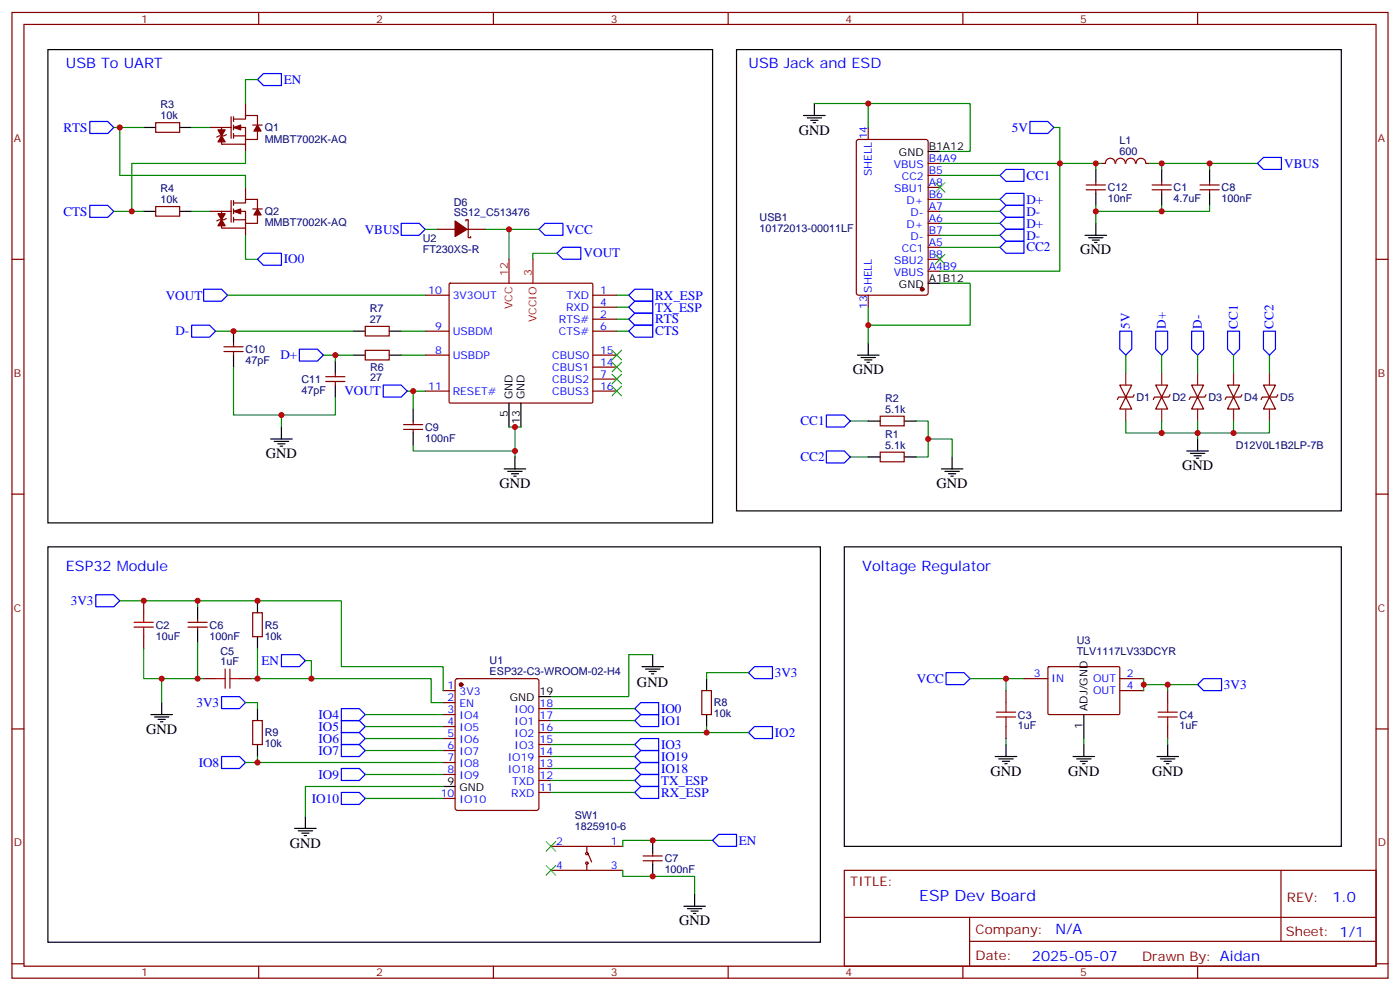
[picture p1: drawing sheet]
<svg xmlns="http://www.w3.org/2000/svg" width="412mm" height="292mm" viewBox="0 0 412 292" stroke-linecap="round" stroke-linejoin="round" font-family="sans-serif">
<g fill="none" stroke="#870000" stroke-width=".35">
<path d="M3.5 3.7h405.4v284.3h-405.4zM7.1 7.2h398.2v277.3h-398.2zM76.2 3.7v3.5M145.3 3.7v3.5M214.5 3.7v3.5M283.6 3.7v3.5M352.8 3.7v3.5M45.9 36.1h7v2.8h-7zM61.7 37.5h6.4M65.3 37.5v5h7M66.7 39.7l-.7 .3h-1.4l-.7 .4M68.1 34.4v6.3"/>
<path d="M68.8 37.5h3.5v3.6h3.5v-2.5M68.8 35.1h3.5v-1.1h3.5v2.8M68.8 34.4v1.4M68.8 36.8v1.4M68.8 39.3v1.4M72.3 30.5v3.5M74.4 36.8h2.9M255.8 37.5v3.6M68.1 59.1v6.3M68.8 59.8h3.5v-1.1h3.5v2.8M68.8 59.1v1.4M68.8 40h3.5"/>
<path d="M72.3 41.1v3.5M72.3 55.2v3.5M252.5 41.3l.4-.2h19.8l.6 .4 .1 44.7-.5 .7h-20l-.6-.4-.1-44.7zM273.4 58.7h3.5M273.4 55.2h3.5M273.4 51.6h3.5M273.4 48.1h3.5M320 54.5h5.6M320 55.9h5.6M322.8 53.4v1.1M322.8 55.9v1M328.5 48.1a1.41 1.41 0 0 0-1.4-1.5 1.41 1.41 0 0 0-1.4 1.5h-1.1"/>
<path d="M328.6 48.1a1.41 1.41 0 0 1 1.5-1.5 1.41 1.41 0 0 1 1.4 1.5M331.6 48.1a1.41 1.41 0 0 1 1.4-1.5 1.41 1.41 0 0 1 1.4 1.5M334.7 48.1a1.41 1.41 0 0 1 1.4-1.5 1.41 1.41 0 0 1 1.4 1.5M337.6 48.1h1.1M339.4 54.5h5.6M339.4 55.9h5.6M342.2 53.4v1.1M342.2 55.9v1M353.5 54.5h5.6M353.5 55.9h5.6M356.3 53.4v1.1M356.3 55.9v1"/>
<path d="M3.5 76.3h3.6M45.9 60.8h7v2.8h-7zM61.7 62.2h6.4M65.3 62.2v5h7M66.7 64.3l-.7 .4h-1.4l-.7 .4M68.8 62.2h3.5v3.6h3.5v-2.5M68.8 61.5v1.4M68.8 64v1.4M68.8 64.7h3.5M72.3 65.8v3.5M74.4 61.5h2.9M128.8 67.5h5.3"/>
<path d="M137.2 65.1v-.4h.7v5.3h.7v-.4M137.6 67.5h5.3M273.4 76.3h3.5M273.4 62.2h3.5M273.4 79.9h3.5M273.4 72.8h3.5M273.4 69.3h3.5M273.4 65.8h3.5M405.3 76.3h3.6M107.6 96.1h7.1v2.8h-7.1zM125.2 86.9h7.1M125.2 97.5h7.1"/>
<path d="M132.3 83.6l.3-.2h41.9l.1 .3v34.8l-.3 .2-41.8-.1-.2-.3zM174.6 86.9h7.1M174.6 97.5h7.1M174.6 90.5h7.1M174.6 94h7.1M255.8 86.9v3.6M66 103.5h5.6M66 102.1h5.6M68.8 101v1.1M68.8 103.5v1.1M96 110.9h5.6M96 112.3h5.6"/>
<path d="M98.8 109.9v1M98.8 112.3v1.1M107.6 103.2h7.1v2.8h-7.1zM125.2 104.6h7.1M125.2 115.1h7.1M174.6 104.6h7.1M174.6 115.1h7.1M174.6 108.1h7.1M174.6 111.6h7.1M329.8 113.4h3.6l-1.8 3.5zM331.6 116.9l1.8 3.5h-3.6zM334.1 116.2l-.4 .7h-4.2l-.4 .7"/>
<path d="M340.4 113.4h3.6l-1.8 3.5zM342.2 116.9l1.8 3.5h-3.6zM344.7 116.2l-.4 .7h-4.2l-.4 .7M351 113.4h3.5l-1.7 3.5zM352.8 116.9l1.7 3.5h-3.5zM355.2 116.2l-.3 .7h-4.2l-.4 .7M361.6 113.4h3.5l-1.7 3.5zM363.4 116.9l1.7 3.5h-3.5zM365.8 116.2l-.3 .7h-4.3l-.3 .7M372.2 113.4h3.5l-1.8 3.5zM373.9 116.9l1.8 3.5h-3.5zM376.4 116.2l-.3 .7h-4.3l-.3 .7"/>
<path d="M118.9 125h5.6M118.9 126.4h5.6M121.7 124v1M121.7 126.4v1.1M259.3 133.1h7v2.9h-7zM259.3 122.6h7v2.8h-7zM3.5 145.5h3.6M405.3 145.5h3.6M42.3 176.9v3.5M42.3 187.5v3.5M55.4 183.2h5.6M55.4 184.6h5.6"/>
<path d="M58.2 182.2v1M58.2 184.6v1.1M60 199.8h3.5M70.6 199.8h3.5M74.4 180.4h2.9v7.1h-2.9zM301.6 199.8h7.1M308.7 196.5l.3-.2h20.7l.1 .3v13.6l-.3 .2-20.6-.1-.2-.3zM329.8 199.8h7.1M3.5 214.6h3.6M74.4 212.2h2.9v7h-2.9zM130.5 203.3h3.6M130.5 206.9h3.6"/>
<path d="M130.5 210.4h3.6M130.5 213.9h3.6M130.5 217.5h3.6M134.3 200l.5-.2h23.2l.7 .4v37.7l-.4 .7h-23.5l-.7-.4v-37.7zM158.7 219.2h3.6M158.7 215.7h3.6M158.7 212.2h3.6M158.7 208.6h3.6M206.7 203.3h2.8v7.1h-2.8zM296.3 203.3v3.6M296.3 213.9v3.6M329.8 203.3h7.1"/>
<path d="M344 203.3v3.6M344 213.9v3.6M405.3 214.6h3.6M130.5 221h3.6M130.5 224.5h3.6M130.5 228h3.6M130.5 235.1h3.6M158.7 233.3h3.6M158.7 229.8h3.6M158.7 226.3h3.6M158.7 222.7h3.6M162.3 256.3h21.1"/>
<path d="M162.3 249.2h21.1M172.9 249.2v1.8M172.9 254.5v1.8M173.2 251.3l1.1 2.5M189.4 252h5.7M189.4 253.4h5.7M192.3 251v1M192.3 253.4v1.1M248.7 256.3h156.6v28.2h-156.6zM377.3 256.3v20.9M248.7 270.1h156.5M285.6 277.2h119.6"/>
<path d="M285.6 270.1v14.1M3.5 283.8h3.6M76.2 284.5v3.5M145.3 284.5v3.5M214.5 284.5v3.5M283.6 284.5v3.5M352.8 284.5v3.5M405.3 283.8h3.6"/>
<circle cx="172.9" cy="254.1" r=".35"/>
<circle cx="172.9" cy="251.3" r=".35"/>
</g>
<g fill="#870000" stroke="#870000" stroke-width=".35">
<path d="M75.8 36.8l1.1 1.8h-2.1z"/>
<path d="M68.8 37.5l2.1-.7v1.4z"/>
<path d="M64.2 38.2h2.1l-1 1.8z"/>
<path d="M65.3 40l1 1.8h-2.1z"/>
<path d="M75.8 61.5l1.1 1.8h-2.1z"/>
<path d="M68.8 62.2l2.1-.7v1.4z"/>
<path d="M64.2 62.9h2.1l-1 1.8z"/>
<path d="M65.3 64.7l1 1.8h-2.1z"/>
<path d="M134.1 65.1l3.5 2.4-3.5 2.1z"/>
<circle cx="135.8" cy="201.6" r=".53"/>
<circle cx="271.6" cy="85.2" r=".53"/>
</g>
<g fill="none" stroke="#000" stroke-width=".35">
<path d="M14.1 14.6h195.8v139.4h-195.8zM217 14.6h178.1v135.8h-178.1zM42.3 37.5h3.6M52.9 37.5h3.5M236.7 34h6.4M237.8 34.7h4.2M238.8 35.4h2.1M239.5 36.1h.7M239.9 30.5v3.5M273.4 44.6h3.5M322.8 49.9v3.5M322.8 56.9v3.6"/>
<path d="M342.2 49.9v3.5M342.2 56.9v3.6M356.3 49.9v3.5M356.3 56.9v3.6M42.3 62.2h3.6M52.9 62.2h3.5M319.6 69.3h6.4M320.7 70h4.2M321.7 70.7h2.1M322.4 71.4h.7M322.8 65.8v3.5M68.8 97.5v3.5"/>
<path d="M104.1 97.5h3.5M114.7 97.5h3.5M273.4 83.4h3.5M68.8 104.6v3.5M98.8 106.3v3.6M98.8 113.4v3.5M104.1 104.6h3.5M114.7 104.6h3.5M149.9 118.7v7M153.5 118.7v7M252.6 104.6h6.3M253.6 105.3h4.3"/>
<path d="M254.7 106h2.1M255.4 106.7h.7M255.8 101v3.6M79.7 129.3h6.4M80.8 130h4.2M81.8 130.7h2.2M82.5 131.4h.8M82.9 125.7v3.6M121.7 120.4v3.6M121.7 127.5v3.5M148.5 138.1h6.4M149.6 138.8h4.2"/>
<path d="M150.6 139.5h2.2M151.7 134.5v3.6M255.8 134.5h3.5M255.8 124h3.5M266.3 134.5h3.6M266.3 124h3.6M277.3 138.1h6.3M278.3 138.8h4.3M279.4 139.5h2.1M280.5 134.5v3.6M349.6 132.8h6.4M350.7 133.5h4.2"/>
<path d="M351.7 134.2h2.1M352.4 134.9h.7M352.8 129.3v3.5M151.3 140.2h.7M280.1 140.2h.7M14.1 161h227.6v116.4h-227.6zM58.2 178.6v3.6M75.8 176.9v3.5M248.7 161h146.4v88.2h-146.4zM58.2 185.7v3.5M75.8 187.5v3.5M189.1 196.3h6.3"/>
<path d="M190.1 197h4.3M191.2 197.7h2.1M191.9 198.4h.7M192.3 192.8v3.5M208.1 199.8v3.5M44.4 210.4h6.4M45.5 211.1h4.2M46.6 211.8h2.1M47.3 212.5h.7M47.6 206.9v3.5M75.8 208.6v3.6M75.8 219.2v3.5"/>
<path d="M158.7 205.1h3.6M208.1 210.4v3.5M296.3 219.2v3.5M319.3 210.4v7.1M319.3 219.2v3.5M344 219.2v3.5M130.5 231.6h3.6M293.2 222.7h6.3M294.2 223.4h4.2M295.3 224.2h2.1M296 224.9h.7M316.1 222.7h6.3"/>
<path d="M317.1 223.4h4.3M318.2 224.2h2.1M318.9 224.9h.7M340.8 222.7h6.3M341.8 223.4h4.3M342.9 224.2h2.1M343.6 224.9h.7M86.8 243.9h6.3M87.8 244.6h4.3M88.9 245.3h2.1M89.6 246h.7M90 240.4v3.5"/>
<path d="M192.3 247.4v3.6M192.3 254.5v3.5M201.4 266.8h6.4M202.5 267.5h4.2M203.6 268.3h2.1M204.3 269h.7M204.6 263.3v3.5"/>
</g>
<path d="M149.9 76.3v7.1M157 76.3v7.1" fill="none" stroke="#f00" stroke-width=".35"/>
<g fill="none" stroke="#008700" stroke-width=".35">
<path d="M33.5 37.5h8.8M35.3 37.5v14.1h37v3.6M56.4 37.5h5.3M75.8 23.4h-3.5v7.1M239.9 30.5h15.9v7M255.8 30.5h30v14.1h-8.9M310.4 37.5h1.8v42.4h-35.3M72.3 44.6v3.5h-33.5v14.1M276.9 58.7h17.7M276.9 48.1h47.7M276.9 51.6h17.7M322.8 48.1v1.8"/>
<path d="M338.7 48.1h17.6v1.8M342.2 48.1v1.8M356.3 48.1h14.1M33.5 62.2h8.8M56.4 62.2h5.3M72.3 69.3v7h3.5M125.2 67.5h3.6M142.9 67.5h7v8.8M149.9 67.5h8.8M164 74.6h-7v1.7M276.9 69.3h17.7M276.9 65.8h17.7"/>
<path d="M276.9 62.2h17.7M276.9 72.8h17.7M322.8 60.5v5.3M342.2 60.5v1.7M356.3 60.5v1.7h-33.5M63.5 97.5h40.6M67 86.9h58.2M118.2 97.5h7M181.7 94h3.5M181.7 97.5h3.5M181.7 86.9h3.5M181.7 90.5h3.5"/>
<path d="M255.8 90.5v10.5M276.9 83.4h8.9v12.3h-30M68.8 108.1v14.1h30v-5.3M95.2 104.6h8.9M98.8 104.6v1.7M118.2 104.6h7M119.9 115.1h5.3M121.7 115.1v5.3M331.6 104.6v5.3M342.2 104.6v5.3M352.8 104.6v5.3M363.4 104.6v5.3"/>
<path d="M373.9 104.6v5.3M82.9 122.2v3.5M121.7 131v1.8h30M149.9 125.7h3.6M151.7 125.7v8.8M250.5 134.5h5.3M250.5 124h5.3M269.9 124h3.5v10.5h-3.5M273.4 129.3h7.1v5.2M331.6 124v3.5h21.2v1.8M342.2 124v3.5M352.8 124v3.5h10.6v-3.5"/>
<path d="M373.9 124v3.5h-10.5M35.3 176.9h65.2v19.4h30v7M58.2 176.9v1.7M47.6 199.8v7.1M58.2 189.2v10.6h-15.9v-8.8M58.2 199.8h1.8M75.8 191v8.8h-1.7M75.8 199.8h51.2v7.1h3.5M90 194.5h1.7v5.3M192.3 192.8h-7.1v12.3h-22.9M220.5 198h-12.4v1.8M285.8 199.8h10.5"/>
<path d="M301.6 199.8h-5.3v3.5M336.9 199.8v3.5M72.3 206.9h3.5v1.7M107.6 213.9h22.9M107.6 210.4h22.9M107.6 217.5h22.9M162.3 208.6h24.7M162.3 212.2h24.7M162.3 219.2h24.7M208.1 213.9v1.8h-45.8M208.1 215.7h12.4M296.3 217.5v1.7"/>
<path d="M319.3 217.5v1.7M336.9 201.6h7.1v1.7M344 217.5v1.7M344 201.6h8.8M72.3 224.5h3.5M75.8 222.7v1.8h54.7M107.6 221h22.9M107.6 228h22.9M107.6 235.1h22.9M130.5 231.6h-40.5v8.8M162.3 222.7h24.7M162.3 226.3h24.7"/>
<path d="M162.3 229.8h24.7M162.3 233.3h24.7M183.4 256.3v1.7h21.2v5.3M209.9 247.4h-26.5v1.8"/>
</g>
<g fill="none" stroke="#00f" stroke-width=".35">
<path d="M26.5 35.8h5.2l1.8 1.7-1.8 1.8h-5.2zM75.8 23.4l1.8-1.7h5.3v3.5h-5.3zM303.4 35.8h5.3l1.7 1.7-1.7 1.8h-5.3zM294.6 58.7l1.7-1.8h5.3v3.6h-5.3zM294.6 51.6l1.7-1.7h5.3v3.5h-5.3zM370.4 48.1l1.8-1.7h5.3v3.5h-5.3zM26.5 60.5h5.2l1.8 1.7-1.8 1.8h-5.2zM75.8 76.3l1.8-1.7h5.3v3.5h-5.3zM118.2 65.8h5.3l1.7 1.7-1.7 1.8h-5.3zM158.7 67.5l1.8-1.7h5.3v3.5h-5.3zM164 74.6l1.8-1.8h5.3v3.5h-5.3zM294.6 62.2l1.7-1.7h5.3v3.5h-5.3z"/>
<path d="M294.6 65.8l1.7-1.8h5.3v3.5h-5.3zM294.6 69.3l1.7-1.8h5.3v3.5h-5.3zM294.6 72.8l1.7-1.8h5.3v3.6h-5.3zM56.4 95.7h5.3l1.8 1.8-1.8 1.8h-5.3zM60 85.2h5.3l1.7 1.7-1.7 1.8h-5.3zM185.2 94l1.8-1.8h5.3v3.5h-5.3zM185.2 97.5l1.8-1.8h5.3v3.6h-5.3zM185.2 90.5l1.8-1.8h5.3v3.5h-5.3zM185.2 86.9l1.8-1.7h5.3v3.5h-5.3zM329.8 97.5h3.6v5.3l-1.8 1.8-1.8-1.8zM340.4 97.5h3.6v5.3l-1.8 1.8-1.8-1.8zM351 97.5h3.5v5.3l-1.7 1.8-1.8-1.8z"/>
<path d="M361.6 97.5h3.5v5.3l-1.7 1.8-1.8-1.8zM372.2 97.5h3.5v5.3l-1.8 1.8-1.7-1.8zM88.2 102.8h5.3l1.7 1.8-1.7 1.7h-5.3zM112.9 113.4h5.3l1.7 1.7-1.7 1.8h-5.3zM243.4 122.2h5.3l1.8 1.8-1.8 1.7h-5.3zM243.4 132.8h5.3l1.8 1.7-1.8 1.8h-5.3zM28.2 175.1h5.3l1.8 1.8-1.8 1.7h-5.3zM82.9 192.8h5.3l1.8 1.7-1.8 1.8h-5.3zM220.5 198l1.7-1.7h5.3v3.5h-5.3zM278.7 198h5.3l1.8 1.8-1.8 1.8h-5.3zM354.5 199.8h5.3v3.5h-5.3l-1.7-1.7zM65.3 205.1h5.3l1.7 1.8-1.7 1.7h-5.3z"/>
<path d="M100.5 208.6h5.3l1.8 1.8-1.8 1.8h-5.3zM100.5 212.2h5.3l1.8 1.7-1.8 1.8h-5.3zM100.5 215.7h5.3l1.8 1.8-1.8 1.7h-5.3zM100.5 219.2h5.3l1.8 1.8-1.8 1.7h-5.3zM187 208.6l1.7-1.7h5.3v3.5h-5.3zM187 212.2l1.7-1.8h5.3v3.5h-5.3zM187 219.2l1.7-1.7h5.3v3.5h-5.3zM220.5 215.7l1.7-1.8h5.3v3.6h-5.3zM65.3 222.7h5.3l1.7 1.8-1.7 1.8h-5.3zM100.5 226.3h5.3l1.8 1.7-1.8 1.8h-5.3zM100.5 233.3h5.3l1.8 1.8-1.8 1.8h-5.3zM187 222.7l1.7-1.7h5.3v3.5h-5.3z"/>
<path d="M187 229.8l1.7-1.8h5.3v3.6h-5.3zM187 233.3l1.7-1.7h5.3v3.5h-5.3zM188.7 224.5h5.3v3.5h-5.3l-1.7-1.7zM209.9 247.4l1.8-1.7h5.3v3.5h-5.3z"/>
</g>
<path d="M331.6 109.9v3.5M342.2 109.9v3.5M352.8 109.9v3.5M363.4 109.9v3.5M373.9 109.9v3.5M331.6 120.4v3.6M342.2 120.4v3.6M352.8 120.4v3.6M363.4 120.4v3.6M373.9 120.4v3.6" fill="none" stroke="#8c2424" stroke-width=".35"/>
<g fill="none" stroke="#a10000" stroke-width=".35">
<path d="M39.5 184.6h5.7M39.5 183.2h5.7M42.3 180.4v2.8M42.3 184.6v2.9M63.5 199.8h2.8M66.3 197v5.6M67.7 199.8h2.9M67.7 197v5.6M293.5 209.7h5.7M293.5 211.1h5.7M296.3 206.9v2.8M296.3 211.1v2.8"/>
<path d="M341.1 209.7h5.7M341.1 211.1h5.7M344 206.9v2.8M344 211.1v2.8"/>
</g>
<g fill="none" stroke="#3c3" stroke-width=".35">
<path d="M275.5 53.8l2.8 2.8M278.3 53.8l-2.8 2.8M275.5 74.9l2.8 2.9M278.3 74.9l-2.8 2.9M180.3 103.2l2.8 2.8M180.3 106.7l2.8 2.8M180.3 110.2l2.8 2.8M180.3 113.7l2.8 2.9M183.1 103.2l-2.8 2.8M183.1 106.7l-2.8 2.8M183.1 110.2l-2.8 2.8M183.1 113.7l-2.8 2.9"/>
<path d="M160.9 247.8l2.8 2.8M160.9 254.8l2.8 2.9M163.7 247.8l-2.8 2.8M163.7 254.8l-2.8 2.9"/>
</g>
<g fill="#c00">
<circle cx="255.8" cy="95.7" r=".88"/>
<circle cx="255.8" cy="30.5" r=".88"/>
<circle cx="342.2" cy="127.5" r=".88"/>
<circle cx="352.8" cy="127.5" r=".88"/>
<circle cx="363.4" cy="127.5" r=".88"/>
<circle cx="336.9" cy="201.6" r=".88"/>
<circle cx="312.2" cy="48.1" r=".88"/>
<circle cx="192.3" cy="247.4" r=".88"/>
<circle cx="192.3" cy="258" r=".88"/>
<circle cx="58.2" cy="199.8" r=".88"/>
<circle cx="47.6" cy="199.8" r=".88"/>
<circle cx="58.2" cy="176.9" r=".88"/>
<circle cx="75.8" cy="176.9" r=".88"/>
<circle cx="42.3" cy="176.9" r=".88"/>
<circle cx="75.8" cy="199.8" r=".88"/>
<circle cx="91.7" cy="199.8" r=".88"/>
<circle cx="322.8" cy="48.1" r=".88"/>
<circle cx="151.7" cy="125.7" r=".88"/>
<circle cx="151.7" cy="132.8" r=".88"/>
<circle cx="121.7" cy="115.1" r=".88"/>
<circle cx="68.8" cy="97.5" r=".88"/>
<circle cx="98.8" cy="104.6" r=".88"/>
<circle cx="82.9" cy="122.2" r=".88"/>
<circle cx="322.8" cy="62.2" r=".88"/>
<circle cx="342.2" cy="62.2" r=".88"/>
<circle cx="273.4" cy="129.3" r=".88"/>
<circle cx="342.2" cy="48.1" r=".88"/>
<circle cx="356.3" cy="48.1" r=".88"/>
<circle cx="149.9" cy="67.5" r=".88"/>
<circle cx="296.3" cy="199.8" r=".88"/>
<circle cx="344" cy="201.6" r=".88"/>
<circle cx="35.3" cy="37.5" r=".88"/>
<circle cx="38.8" cy="62.2" r=".88"/>
<circle cx="208.1" cy="215.7" r=".88"/>
<circle cx="75.8" cy="224.5" r=".88"/>
</g>
<text font-size="4.6" fill="#00f" x="270.8" y="265.3">ESP Dev Board</text>
<g font-size="4.2" fill="#00f">
<text x="19.4" y="19.9">USB To UART</text>
<text x="220.5" y="19.9">USB Jack and ESD</text>
<text x="19.4" y="168.1">ESP32 Module</text>
<text x="254" y="168.1">Voltage Regulator</text>
<text x="392.5" y="265.5">1.0</text>
<text x="310.9" y="275.1">N/A</text>
<text x="304" y="282.9">2025-05-07</text>
</g>
<g font-size="4.2">
<text x="235.3" y="39.7">GND</text>
<text x="318.2" y="74.9">GND</text>
<text x="251.2" y="110.2">GND</text>
<text x="78.3" y="134.9">GND</text>
<text x="147.1" y="143.7">GND</text>
<text x="275.9" y="143.7">GND</text>
<text x="348.2" y="138.4">GND</text>
<text x="187.6" y="202.3">GND</text>
<text x="43" y="216">GND</text>
<text x="291.7" y="228.4">GND</text>
<text x="314.7" y="228.4">GND</text>
<text x="339.4" y="228.4">GND</text>
<text x="85.4" y="249.6">GND</text>
<text x="200" y="272.5">GND</text>
</g>
<g font-size="3.9" fill="#00f">
<text x="83.6" y="24.6">EN</text>
<text x="18.7" y="38.8">RTS</text>
<text x="298" y="38.8">5V</text>
<text x="302.3" y="52.9">CC1</text>
<text x="378.3" y="49.3">VBUS</text>
<text x="302.3" y="59.9">D+</text>
<text x="18.7" y="63.5">CTS</text>
<text x="302.3" y="63.5">D-</text>
<text x="107.4" y="68.8">VBUS</text>
<text x="166.7" y="68.8">VCC</text>
<text x="302.3" y="67">D+</text>
<text x="302.3" y="70.5">D-</text>
<text x="83.6" y="77.6">IO0</text>
<text x="171.9" y="75.8">VOUT</text>
<text x="302.3" y="74">CC2</text>
<text x="48.8" y="88.3">VOUT</text>
<text x="193" y="88.2">RX_ESP</text>
<text x="193" y="95.2">RTS</text>
<text x="193" y="91.8">TX_ESP</text>
<text x="51.7" y="98.8">D-</text>
<text x="193" y="98.7">CTS</text>
<text x="332.8" y="96.8" transform="rotate(-90 332.8 96.8)">5V</text>
<text x="343.4" y="96.8" transform="rotate(-90 343.4 96.8)">D+</text>
<text x="354" y="96.8" transform="rotate(-90 354 96.8)">D-</text>
<text x="364.6" y="96.8" transform="rotate(-90 364.6 96.8)">CC1</text>
<text x="375.2" y="96.8" transform="rotate(-90 375.2 96.8)">CC2</text>
<text x="82.6" y="105.8">D+</text>
<text x="101.4" y="116.4">VOUT</text>
<text x="235.8" y="125.2">CC1</text>
<text x="235.8" y="135.8">CC2</text>
<text x="20.8" y="178.1">3V3</text>
<text x="77" y="195.8">EN</text>
<text x="228.2" y="199.3">3V3</text>
<text x="270.1" y="201">VCC</text>
<text x="360.5" y="202.8">3V3</text>
<text x="57.9" y="208.1">3V3</text>
<text x="194.7" y="209.9">IO0</text>
<text x="93.8" y="211.6">IO4</text>
<text x="93.8" y="215.2">IO5</text>
<text x="194.7" y="213.4">IO1</text>
<text x="93.8" y="218.7">IO6</text>
<text x="194.7" y="220.5">IO3</text>
<text x="228.2" y="217">IO2</text>
<text x="58.5" y="225.7">IO8</text>
<text x="93.8" y="222.2">IO7</text>
<text x="194.7" y="224">IO19</text>
<text x="194.7" y="227.5">IO18</text>
<text x="93.8" y="229.3">IO9</text>
<text x="194.7" y="231">TX_ESP</text>
<text x="91.9" y="236.4">IO10</text>
<text x="194.7" y="234.5">RX_ESP</text>
<text x="217.6" y="248.6">EN</text>
</g>
<g font-size="3.9" fill="#800">
<text x="250.5" y="260.8">TITLE:</text>
<text x="379.1" y="265.5">REV:</text>
<text x="287.4" y="275">Company:</text>
<text x="378.7" y="275.7">Sheet: 1/1</text>
<text x="287.4" y="282.7">Date:</text>
<text x="336.4" y="282.8">Drawn By: Aidan</text>
</g>
<g font-size="3.2" fill="#800">
<text x="41.6" y="6.7">1</text>
<text x="110.8" y="6.7">2</text>
<text x="179.9" y="6.7">3</text>
<text x="249.1" y="6.7">4</text>
<text x="318.2" y="6.7">5</text>
<text x="4.1" y="41.8">A</text>
<text x="405.9" y="41.8">A</text>
<text x="4.1" y="110.9">B</text>
<text x="405.9" y="110.9">B</text>
<text x="4.1" y="180.1">C</text>
<text x="405.9" y="180.1">C</text>
<text x="4.1" y="249.2">D</text>
<text x="405.9" y="249.2">D</text>
<text x="41.6" y="287.5">1</text>
<text x="110.8" y="287.5">2</text>
<text x="179.9" y="287.5">3</text>
<text x="249.1" y="287.5">4</text>
<text x="318.2" y="287.5">5</text>
</g>
<g font-size="3.2" fill="#000080">
<text x="47.3" y="35.1">10k</text>
<text x="47.3" y="31.8">R3</text>
<text x="78" y="42">MMBT7002K-AQ</text>
<text x="78" y="38.7">Q1</text>
<text x="329.8" y="45.5">600</text>
<text x="329.8" y="42.3">L1</text>
<text x="47.3" y="59.8">10k</text>
<text x="47.3" y="56.5">R4</text>
<text x="326.3" y="59.5">10nF</text>
<text x="326.3" y="56.3">C12</text>
<text x="345.7" y="59.5">4.7uF</text>
<text x="345.7" y="56.3">C1</text>
<text x="359.8" y="59.5">100nF</text>
<text x="359.8" y="56.3">C8</text>
<text x="78" y="63.4">Q2</text>
<text x="133.6" y="63.6">SS12_C513476</text>
<text x="133.6" y="60.6">D6</text>
<text x="223.7" y="65.1">USB1</text>
<text x="78" y="66.7">MMBT7002K-AQ</text>
<text x="124.5" y="71.3">U2</text>
<text x="223.7" y="68.3">10172013-00011LF</text>
<text x="124.5" y="74.6">FT230XS-R</text>
<text x="109" y="95">27</text>
<text x="109" y="92">R7</text>
<text x="72.3" y="107.1">47pF</text>
<text x="72.3" y="103.9">C10</text>
<text x="88.8" y="112.8">C11</text>
<text x="109" y="112.2">27</text>
<text x="109" y="109.2">R6</text>
<text x="88.8" y="115.9">47pF</text>
<text x="260.7" y="118.2">R2</text>
<text x="334.8" y="118.1">D1</text>
<text x="345.4" y="118.1">D2</text>
<text x="356" y="118.1">D3</text>
<text x="366.5" y="118.1">D4</text>
<text x="377.1" y="118.1">D5</text>
<text x="260.7" y="121.5">5.1k</text>
<text x="125.2" y="130.1">100nF</text>
<text x="125.2" y="126.9">C9</text>
<text x="260.7" y="128.8">R1</text>
<text x="260.7" y="132.1">5.1k</text>
<text x="364" y="132.2">D12V0L1B2LP-7B</text>
<text x="45.9" y="185.1">C2</text>
<text x="61.7" y="185.1">C6</text>
<text x="78" y="185.1">R5</text>
<text x="45.9" y="188.3">10uF</text>
<text x="61.7" y="188.3">100nF</text>
<text x="78" y="188.3">10k</text>
<text x="317.2" y="189.7">U3</text>
<text x="64.9" y="195.9">1uF</text>
<text x="64.9" y="192.7">C5</text>
<text x="144.2" y="195.5">U1</text>
<text x="317.2" y="192.9">TLV1117LV33DCYR</text>
<text x="144.2" y="198.8">ESP32-C3-WROOM-02-H4</text>
<text x="210.3" y="208">R8</text>
<text x="210.3" y="211.2">10k</text>
<text x="299.9" y="214.8">1uF</text>
<text x="299.9" y="211.6">C3</text>
<text x="347.5" y="214.8">1uF</text>
<text x="347.5" y="211.6">C4</text>
<text x="78" y="220">10k</text>
<text x="78" y="216.8">R9</text>
<text x="169.3" y="244.5">1825910-6</text>
<text x="169.3" y="241.2">SW1</text>
<text x="195.8" y="257.1">100nF</text>
<text x="195.8" y="253.9">C7</text>
</g>
<g font-size="3.2" fill="#00f">
<text x="255.4" y="41.1" transform="rotate(-90 255.4 41.1)">14</text>
<text x="273.6" y="47.8">B4A9</text>
<text x="256.8" y="51.9" transform="rotate(-90 256.8 51.9)">SHELL</text>
<text x="263.3" y="49.5">VBUS</text>
<text x="265.6" y="53.1">CC2</text>
<text x="273.6" y="51.3">B5</text>
<text x="263.4" y="56.6">SBU1</text>
<text x="273.6" y="58.3">B6</text>
<text x="273.6" y="54.8">A8</text>
<text x="267.1" y="60.1">D+</text>
<text x="268.2" y="63.6">D-</text>
<text x="273.6" y="65.4">A6</text>
<text x="273.6" y="61.9">A7</text>
<text x="267.1" y="67.2">D+</text>
<text x="268.2" y="70.7">D-</text>
<text x="273.6" y="68.9">B7</text>
<text x="263.4" y="77.8">SBU2</text>
<text x="265.6" y="74.2">CC1</text>
<text x="273.6" y="76">B8</text>
<text x="273.6" y="72.5">A5</text>
<text x="263.3" y="81.3">VBUS</text>
<text x="273.6" y="79.5">A4B9</text>
<text x="126.1" y="86.6">10</text>
<text x="133.3" y="88">3V3OUT</text>
<text x="167" y="88">TXD</text>
<text x="176.7" y="86.6">1</text>
<text x="256.8" y="86.2" transform="rotate(-90 256.8 86.2)">SHELL</text>
<text x="164.6" y="95">RTS#</text>
<text x="166.7" y="91.5">RXD</text>
<text x="176.7" y="90.1">4</text>
<text x="176.7" y="93.6">2</text>
<text x="255.4" y="91" transform="rotate(-90 255.4 91)">13</text>
<text x="128.2" y="97.2">9</text>
<text x="133.3" y="98.6">USBDM</text>
<text x="164.6" y="98.6">CTS#</text>
<text x="176.7" y="97.2">6</text>
<text x="128.2" y="104.2">8</text>
<text x="133.3" y="105.6">USBDP</text>
<text x="162.7" y="105.6">CBUS0</text>
<text x="176.7" y="104.2">15</text>
<text x="176.7" y="107.7">14</text>
<text x="162.7" y="109.1">CBUS1</text>
<text x="162.7" y="112.7">CBUS2</text>
<text x="176.7" y="111.3">7</text>
<text x="126.1" y="114.8">11</text>
<text x="133.3" y="116.2">RESET#</text>
<text x="162.7" y="116.2">CBUS3</text>
<text x="176.7" y="114.8">16</text>
<text x="131.9" y="203">1</text>
<text x="304.5" y="199.5">3</text>
<text x="309.7" y="200.9">IN</text>
<text x="322" y="200.9">OUT</text>
<text x="332" y="199.5">2</text>
<text x="332" y="203">4</text>
<text x="131.9" y="206.5">2</text>
<text x="135.4" y="204.8">3V3</text>
<text x="135.4" y="208.3">EN</text>
<text x="158.9" y="208.3">18</text>
<text x="322" y="204.4">OUT</text>
<text x="131.9" y="210">3</text>
<text x="131.9" y="213.6">4</text>
<text x="135.4" y="211.8">IO4</text>
<text x="135.4" y="215.3">IO5</text>
<text x="151.6" y="213.6">IO1</text>
<text x="151.6" y="210">IO0</text>
<text x="158.9" y="215.3">16</text>
<text x="158.9" y="211.8">17</text>
<text x="131.9" y="217.1">5</text>
<text x="131.9" y="220.6">6</text>
<text x="135.4" y="218.9">IO6</text>
<text x="151.6" y="220.6">IO3</text>
<text x="151.6" y="217.1">IO2</text>
<text x="158.9" y="218.9">15</text>
<text x="131.9" y="224.2">7</text>
<text x="131.9" y="227.7">8</text>
<text x="135.4" y="222.4">IO7</text>
<text x="135.4" y="225.9">IO8</text>
<text x="149.6" y="227.7">IO18</text>
<text x="149.6" y="224.2">IO19</text>
<text x="158.9" y="225.9">13</text>
<text x="158.9" y="222.4">14</text>
<text x="135.4" y="229.4">IO9</text>
<text x="150.9" y="231.2">TXD</text>
<text x="158.9" y="233">11</text>
<text x="158.9" y="229.4">12</text>
<text x="129.8" y="234.7">10</text>
<text x="135.4" y="236.5">IO10</text>
<text x="150.6" y="234.7">RXD</text>
<text x="163.8" y="248.8">2</text>
<text x="179.9" y="248.8">1</text>
<text x="163.8" y="255.9">4</text>
<text x="179.9" y="255.9">3</text>
</g>
<g font-size="3.2">
<text x="264.8" y="46">GND</text>
<text x="273.6" y="44.2">B1A12</text>
<text x="273.6" y="83">A1B12</text>
<text x="264.8" y="84.8">GND</text>
<text x="151" y="117.6" transform="rotate(-90 151 117.6)">GND</text>
<text x="154.5" y="117.6" transform="rotate(-90 154.5 117.6)">GND</text>
<text x="149.6" y="122.8" transform="rotate(-90 149.6 122.8)">5</text>
<text x="153.1" y="124.8" transform="rotate(-90 153.1 124.8)">13</text>
<text x="150.2" y="206.5">GND</text>
<text x="158.9" y="204.8">19</text>
<text x="320.3" y="209.3" transform="rotate(-90 320.3 209.3)">ADJ/GND</text>
<text x="318.9" y="214.5" transform="rotate(-90 318.9 214.5)">1</text>
<text x="131.9" y="231.2">9</text>
<text x="135.4" y="233">GND</text>
</g>
<g font-size="3.2" fill="#f00">
<text x="149.6" y="81.3" transform="rotate(-90 149.6 81.3)">12</text>
<text x="156.6" y="81.3" transform="rotate(-90 156.6 81.3)">3</text>
<text x="151" y="91.1" transform="rotate(-90 151 91.1)">VCC</text>
<text x="158" y="94.9" transform="rotate(-90 158 94.9)">VCCIO</text>
</g>
</svg>
